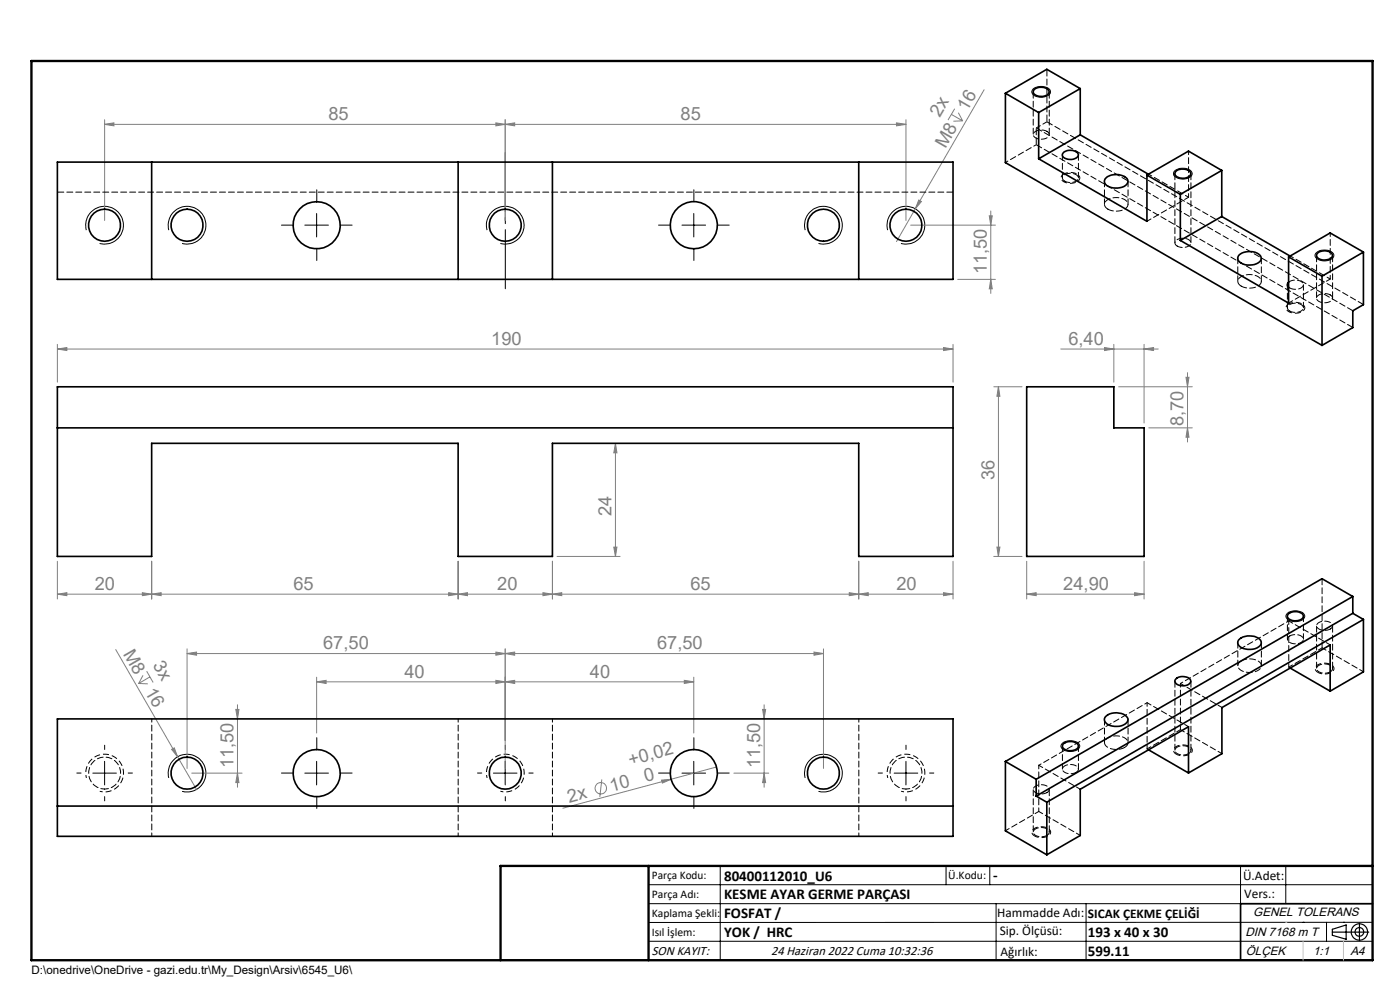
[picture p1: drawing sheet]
<svg xmlns="http://www.w3.org/2000/svg" width="297mm" height="210mm" viewBox="0 0 297 210" stroke-linecap="round" stroke-linejoin="round" font-family="sans-serif">
<g fill="none" stroke="#808080" stroke-width=".21">
<path d="M208.8 19l-14.6 25.3M22.2 26.4l2-.3v.6zM22.2 26.4h170M22.2 25.4v21.4M105.2 26.1l2 .3-2 .3zM107.2 26.4l2-.3v.6zM107.2 25.4v21.4M190.2 26.1l2 .3-2 .3zM192.2 25.4v21.4M201.8 24.3l2.4 1.3M202.5 23.1l-1.4 2.4M203.3 23.9l.9 1.7"/>
<path d="M204.2 25.6l-2 .1M193.2 47.8h18M194.2 44.3l-4 7M194.9 42.4l.6 .3-1.3 1.6zM203.2 59.3h8M209.9 45.8h.6l-.3 2zM210.2 44.8v17.5M210.2 59.3l.3 2h-.6zM12.2 74l2-.3v.7zM12.2 73.1v8M12.2 74h190M200.2 73.7l2 .3-2 .4z"/>
<path d="M202.2 73.1v8M225 74h20.7M234.3 73.7l2 .3-2 .4zM236.3 73.1v8M242.7 74l2-.3v.7zM242.7 73.1v16.6M251.9 79v14.8M130.6 94v24M130.6 94l.3 2.1h-.7zM210.8 82h6M211.8 82v36M211.8 82l.3 2.1h-.6z"/>
<path d="M237.3 82h15.6M243.7 90.8h9.2M251.6 80h.6l-.3 2zM251.9 90.8l.3 1.9h-.6zM12.2 119.1v8M32.2 119.1v8M97.2 119.1v8M117.2 119.1v8M118.2 118h13.4M130.2 116.1h.7l-.3 1.9zM182.2 119.1v8M202.2 119.1v8"/>
<path d="M210.8 118h6M211.5 116.1h.6l-.3 1.9zM217.8 119.1v8M242.7 119.1v8M12.2 126l2-.3v.7zM12.2 126h190M24.6 137.8l13.1 22.7M30.2 125.7l2 .3-2 .4zM32.2 126l2-.3v.7zM39.7 138.6l2-.3v.7zM39.7 137.6v25.4M39.7 138.6h135"/>
<path d="M95.2 125.7l2 .3-2 .4zM97.2 126l2-.3v.7zM105.2 138.3l2 .3-2 .4zM107.2 138.6l2-.3v.7zM107.2 137.6v25.4M115.2 125.7l2 .3-2 .4zM117.2 126l2-.3v.7zM172.7 138.3l2 .3-2 .4zM174.7 137.6v25.4M180.2 125.7l2 .3-2 .4zM182.2 126l2-.3v.7zM200.2 125.7l2 .3-2 .4z"/>
<path d="M217.8 126l2-.3v.7zM217.8 126h24.9M240.7 125.7l2 .3-2 .4zM29.4 145l2 .1M30.3 143.3l-.9 1.7M31.1 142.4l1.4 2.4M31.8 143.6l-2.4 1.4M36.4 159l.6-.4 .7 1.9zM50 150.5h.7l-.3 2zM50.4 149.5v17.5M67.2 144.6l2-.3v.7zM67.2 143.6v11.9"/>
<path d="M67.2 144.6h80M105.2 144.3l2 .3-2 .4zM107.2 144.6l2-.3v.7zM145.2 144.3l2 .3-2 .4zM147.2 143.6v11.9M161.8 150.5h.6l-.3 2zM162.1 149.5v17.5M37.7 160.5l4 7M40.7 164h10.7M50.4 164l.3 2h-.7zM127.7 165.3l-.5 3.7M140.3 165.5l2-.2-1.8 .8z"/>
<path d="M142.3 165.3l-22.9 6.1M152 162.7l-9.7 2.6M155.7 164h7.4M162.1 164l.3 2h-.6z"/>
<circle cx="127.5" cy="167.2" r="1.21"/>
</g>
<g fill="none" stroke="#000" stroke-width=".21">
<path d="M219.2 18.9a2.8 2.8 0 0 1 3.6 .2 .97 .97 0 0 1-.9 1.4 2.67 2.67 0 0 1-2.9-.6 .75 .75 0 0 1 .2-1zM249.2 36.2a2.74 2.74 0 0 1 3.6 .3 .97 .97 0 0 1-.8 1.3 2.76 2.76 0 0 1-3-.6 .82 .82 0 0 1 .2-1zM18.3 48.8a4 4 0 0 1 3.5-5 4 4 0 0 1 4.4 4.3 4 4 0 0 1-5.1 3.5M35.8 48.8a4 4 0 0 1 3.5-5 4 4 0 0 1 4.4 4.3 4 4 0 0 1-5.1 3.5M64.7 47.8h5M67.2 45.3v5M103.3 48.8a4 4 0 0 1 3.5-5 4 4 0 0 1 4.4 4.3 4 4 0 0 1-5 3.5M144.7 47.8h5M147.2 45.3v5M170.8 48.8a4 4 0 0 1 3.5-5 4 4 0 0 1 4.4 4.3 4 4 0 0 1-5.1 3.5M188.3 48.8a4 4 0 0 1 3.5-5 4 4 0 0 1 4.4 4.3 4 4 0 0 1-5.1 3.5M279.3 53.6a2.8 2.8 0 0 1 3.6 .2 .99 .99 0 0 1-.9 1.4 2.54 2.54 0 0 1-3-.9l.1-.5z"/>
<path d="M273.1 130.1a2.74 2.74 0 0 1 3.6 .2 1.1 1.1 0 0 1-1.3 1.5 2.22 2.22 0 0 1-2.6-1zM225.4 157.6a2.74 2.74 0 0 1 3.6 .3 1.1 1.1 0 0 1-1.3 1.4 2.22 2.22 0 0 1-2.6-.9zM19.7 164h5M22.2 161.5v5M35.8 165a4 4 0 0 1 3.6-5 4 4 0 0 1 4.3 4.4 4 4 0 0 1-5.1 3.5M64.7 164h5M67.2 161.5v5M104.7 164h5M107.2 161.5v5M144.7 164h5M147.2 161.5v5M170.8 165a4 4 0 0 1 3.6-5 4 4 0 0 1 4.3 4.4 4 4 0 0 1-5.1 3.5"/>
<path d="M189.7 164h5M192.2 161.5v5M137.6 187.7h153.6M137.6 191.7h153.6M137.6 199.7h153.6M152.8 183.7v20M200.7 183.7v4M210 183.7v4M211.3 191.7v12M230.4 191.7v12M263.2 183.7v20M272.8 183.7v8"/>
<path d="M276.4 195.6h.1M281.4 195.6v4.1M285 195.6h.1M291.2 195.6l-153.6 .1"/>
</g>
<path d="M225.7 36.9a.93 .93 0 0 0-.6 1.1 .93 .93 0 0 0 .9 .7 2.48 2.48 0 0 0 3.1-.8 1.74 1.74 0 0 0-2.2-1.3l-1.2 .3M273.4 64.5a.93 .93 0 0 0-.6 1 .93 .93 0 0 0 .9 .8 2.48 2.48 0 0 0 3.1-.9 1.74 1.74 0 0 0-2.2-1.3l-1.2 .4M249.5 160a2.53 2.53 0 0 0 3.4-.7 1.74 1.74 0 0 0-2.2-1.3l-.8 .2a.93 .93 0 0 0-.9 .7 .93 .93 0 0 0 .5 1.1M279.6 142.6a2.53 2.53 0 0 0 3.4-.7 1.74 1.74 0 0 0-2.2-1.2l-.9 .1a.93 .93 0 0 0-.9 .8 .93 .93 0 0 0 .6 1M219.5 177.3a2.52 2.52 0 0 0 3.4-.7 1.74 1.74 0 0 0-2.2-1.2l-.9 .1a.93 .93 0 0 0-.9 .8 .93 .93 0 0 0 .6 1" fill="none" stroke="#000" stroke-width=".21" stroke-dasharray="1.3 .6" stroke-dashoffset=".4" stroke-linecap="butt"/>
<path d="M21.2 167.8a4 4 0 0 0 5-3.5 4 4 0 0 0-4.3-4.3 4 4 0 0 0-3.6 5M106.2 167.8a4 4 0 0 0 5-3.5 4 4 0 0 0-4.3-4.3 4 4 0 0 0-3.6 5M191.2 167.8a4 4 0 0 0 5-3.5 4 4 0 0 0-4.3-4.3 4 4 0 0 0-3.6 5" fill="none" stroke="#000" stroke-width=".21" stroke-dasharray="1.3 .6" stroke-dashoffset=".6" stroke-linecap="butt"/>
<g fill="none" stroke="#000" stroke-width=".25">
<path d="M282.6 197.7h7.8M282.6 197.1l3-.9v3l-3-.8zM288.4 195.8v3.8M106.2 203.7h185"/>
<circle cx="288.4" cy="197.7" r="1.74"/>
<circle cx="288.4" cy="197.7" r=".93"/>
</g>
<g fill="none" stroke="#000" stroke-width=".21" stroke-dasharray="15.2 1.3 1.3 1.3">
<path d="M62.2 47.8h-2.5M67.2 42.8v-2.5M67.2 52.8v2.5M72.2 47.8h2.5M142.2 47.8h-2.5M147.2 42.8v-2.5M147.2 52.8v2.5M152.2 47.8h2.5M22.2 159v-.9M67.2 159v-2.5M107.2 159v-.9M147.2 159v-2.5"/>
<path d="M192.2 159v-.9M17.2 164h-.9M22.2 169v.9M27.2 164h.9M62.2 164h-2.5M67.2 169v2.5M72.2 164h2.5M102.2 164h-.9M107.2 169v.9M112.2 164h.9M142.2 164h-2.5M147.2 169v2.5"/>
<path d="M152.2 164h2.5M187.2 164h-.9M192.2 169v.9M197.2 164h.9"/>
</g>
<path d="M107.2 61.3v-28.9" fill="none" stroke="#000" stroke-width=".21" stroke-dasharray="15.2 1.3 1.3 1.3" stroke-dashoffset="2.7"/>
<path d="M291.2 191.7h-28v12" fill="none" stroke="#000" stroke-width=".35"/>
<path d="M6.7 12.9h284.5v190.8h-284.5zM137.6 183.7v20M291.2 183.7h-185v20" fill="none" stroke="#000" stroke-width=".5"/>
<path d="M276.4 199.7v4M285 199.7v4" fill="none" stroke="#c0c0c0" stroke-width=".21"/>
<path d="M272.8 195.6h.1" fill="none" stroke="#c0c0c0" stroke-width=".25"/>
<g fill="#808080">
<path d="M36.4 159l.6-.4 .7 1.9z"/>
<path d="M140.3 165.5l2-.2-1.8 .8z"/>
<path d="M194.9 42.4l.6 .3-1.3 1.6z"/>
<path d="M105.2 144.3l2 .3-2 .4zM67.2 144.6l2-.3v.7z"/>
<path d="M115.2 125.7l2 .3-2 .4zM97.2 126l2-.3v.7zM200.2 125.7l2 .3-2 .4zM182.2 126l2-.3v.7zM95.2 125.7l2 .3-2 .4zM32.2 126l2-.3v.7zM30.2 125.7l2 .3-2 .4zM12.2 126l2-.3v.7zM200.2 73.7l2 .3-2 .4zM12.2 74l2-.3v.7z"/>
<path d="M234.3 73.7l2 .3-2 .4zM242.7 74l2-.3v.7zM217.8 126l2-.3v.7zM240.7 125.7l2 .3-2 .4zM117.2 126l2-.3v.7zM180.2 125.7l2 .3-2 .4z"/>
<path d="M107.2 26.4l2-.3v.6zM190.2 26.1l2 .3-2 .3z"/>
<path d="M22.2 26.4l2-.3v.6zM105.2 26.1l2 .3-2 .3z"/>
<path d="M105.2 138.3l2 .3-2 .4zM39.7 138.6l2-.3v.7z"/>
<path d="M211.5 116.1h.6l-.3 1.9zM211.8 82l.3 2.1h-.6zM130.2 116.1h.7l-.3 1.9zM130.6 94l.3 2.1h-.7z"/>
<path d="M161.8 150.5h.6l-.3 2zM162.1 164l.3 2h-.6zM50 150.5h.7l-.3 2zM50.4 164l.3 2h-.7z"/>
<path d="M251.6 80h.6l-.3 2zM251.9 90.8l.3 1.9h-.6z"/>
<path d="M209.9 45.8h.6l-.3 2zM210.2 59.3l.3 2h-.6z"/>
<path d="M107.2 138.6l2-.3v.7zM172.7 138.3l2 .3-2 .4z"/>
<path d="M107.2 144.6l2-.3v.7zM145.2 144.3l2 .3-2 .4z"/>
</g>
<g fill="none" stroke="#000" stroke-width=".35">
<path d="M213.3 19.8v14.7l67.2 38.8M213.3 19.8l7 4.1M219.3 19.1a2.34 2.34 0 0 1 3.2 .1 .93 .93 0 0 1-.9 1.2 1.93 1.93 0 0 1-2.4-.9zM229.2 18.8v9.8M229.2 18.8l-7.1-4.1-8.8 5.1M229.2 18.8l-8.9 5.1M12.2 34.4h190v24.9h-190zM32.2 34.4v24.9M97.2 34.4v24.9M117.2 34.4v24.9M182.2 34.4v24.9M220.3 33.7l23 13.2v-9.8"/>
<path d="M220.3 23.9v9.8M225.5 32.4a2.3 2.3 0 0 1 3.2 .2 .93 .93 0 0 1-.9 1.2 1.98 1.98 0 0 1-2.4-.9zM229.2 28.6l14.4 8.4M229.2 28.6l-8.9 5.1M234.6 37.7a3.3 3.3 0 0 1 4.7 .5 1.8 1.8 0 0 1-2.2 1.7 2.54 2.54 0 0 1-2.8-1.3zM243.3 37.1l7.1 4.1M249.6 36.2a2.45 2.45 0 0 1 3 .3 1.28 1.28 0 0 1-1.8 1.3l-.8-.1a.8 .8 0 0 1-.7-.6 .8 .8 0 0 1 .3-.9zM259.2 36.2l-8.8 5M259.2 36.2l-7.1-4.1-8.8 5M259.2 36.2v9.7M250.4 51l23 13.3v-9.8M250.4 41.2v9.8"/>
<path d="M259.2 45.9l-8.8 5.1M259.2 45.9l14.5 8.4M262.8 54.2a3.4 3.4 0 0 1 4.7 .2 1.17 1.17 0 0 1-.9 1.5 3.1 3.1 0 0 1-4-.8zM273.4 59.9l-.2 .1a.66 .66 0 0 0 .2 1M273.4 54.5l7.1 4.1M279.4 53.8a2.13 2.13 0 0 1 3.3 .3 1.42 1.42 0 0 1-1.8 1.1l-.8-.2a.82 .82 0 0 1-.7-1.2zM280.5 58.6v14.7M289.2 53.5v11.1l-2.2 1.3v3.6l-6.5 3.8M289.2 53.5l-8.7 5.1M289.2 53.5l-7-4.1-8.8 5.1M12.2 90.8h190M12.2 82h190v36h-20v-24h-65v24h-20v-24h-65v24h-20z"/>
<path d="M217.8 82h18.5v8.8h6.4v27.2h-24.9zM263 135.5a3.5 3.5 0 0 1 4.4 .3 1.13 1.13 0 0 1-.7 1.6 3.3 3.3 0 0 1-4.1-.7 .93 .93 0 0 1 .4-1.2zM273.3 130.2a2.27 2.27 0 0 1 3.2 .3 1.07 1.07 0 0 1-1.2 1.1 1.75 1.75 0 0 1-2.2-.9zM287 126.5l-67.2 38.8M287 126.5v3.6M287 130.1l-67.2 38.8M287 126.5l-6.5-3.7-67.2 38.7M287 130.1l2.2 1.3M289.2 131.4l-67.1 38.8M289.2 131.4v11.1l-7 4.1M12.2 152.5h190v24.9h-190zM225.6 157.8a2.27 2.27 0 0 1 3.1 .3 1.07 1.07 0 0 1-1.1 1.1 1.68 1.68 0 0 1-2.2-1z"/>
<path d="M234.5 152.1a3.4 3.4 0 0 1 4.6 .1 1.13 1.13 0 0 1-.7 1.6 3.3 3.3 0 0 1-4-.8l-.1-.3zM243.7 159.1l8.4 4.9M249.5 144a2.22 2.22 0 0 1 3.1 .3 1.42 1.42 0 0 1-2 1.1l-.7-.1a.75 .75 0 0 1-.4-1.3zM273.7 141.7l8.5 4.9M282.2 146.6v-9.8l-23 13.3v9.8l-7.1 4.1M12.2 171h190M213.3 161.5v14.7l8.8 5.1M213.3 161.5l6.5 3.8M219.8 165.3v3.6M219.8 168.9l2.3 1.3M222.1 170.2v11.1M252.1 164v-9.8l-22.9 13.2v9.8l-7.1 4.1"/>
<circle cx="22.2" cy="47.8" r="3.4"/>
<circle cx="39.7" cy="47.8" r="3.4"/>
<circle cx="67.2" cy="47.8" r="5"/>
<circle cx="107.2" cy="47.8" r="3.4"/>
<circle cx="147.2" cy="47.8" r="5"/>
<circle cx="174.7" cy="47.8" r="3.4"/>
<circle cx="192.2" cy="47.8" r="3.4"/>
<circle cx="39.7" cy="164" r="3.4"/>
<circle cx="67.2" cy="164" r="5"/>
<circle cx="107.2" cy="164" r="3.4"/>
<circle cx="147.2" cy="164" r="5"/>
<circle cx="174.7" cy="164" r="3.4"/>
</g>
<path d="M222.1 27.9a2.26 2.26 0 0 0-2.9 .5 1.46 1.46 0 0 0 2 1.1l.4-.1a.84 .84 0 0 0 .9-.5 .84 .84 0 0 0-.4-1M225.9 38.4a.84 .84 0 0 1-.5-1 .84 .84 0 0 1 1-.6 1.91 1.91 0 0 1 2.4 .9 1.68 1.68 0 0 1-2.2 1l-.7-.3M249.7 52.2a.84 .84 0 0 1-.4-1 .84 .84 0 0 1 .9-.6 1.91 1.91 0 0 1 2.4 .9 1.68 1.68 0 0 1-2.2 1l-.7-.3M273.6 66a.84 .84 0 0 1-.4-1 .84 .84 0 0 1 .9-.6 1.91 1.91 0 0 1 2.4 .8 1.68 1.68 0 0 1-2.2 1l-.7-.2M282.2 62.6a2.26 2.26 0 0 0-2.9 .5 1.46 1.46 0 0 0 2 1.1l.4-.1a.84 .84 0 0 0 .9-.5 .84 .84 0 0 0-.4-1M273.6 134.9a.84 .84 0 0 0-.4 1 .84 .84 0 0 0 .9 .6 1.91 1.91 0 0 0 2.4-.8 1.68 1.68 0 0 0-2.2-1l-.7 .2M282.2 133.4a2.26 2.26 0 0 1-2.9-.5 1.46 1.46 0 0 1 2-1.1h.4a.84 .84 0 0 1 .9 .6 .84 .84 0 0 1-.4 1M252.2 159.9a2.26 2.26 0 0 1-2.9-.6 1.46 1.46 0 0 1 2-1.1l.3 .1a.84 .84 0 0 1 1 .5 .84 .84 0 0 1-.4 1.1M282.2 142.5a2.26 2.26 0 0 1-2.9-.5 1.46 1.46 0 0 1 2-1.1h.4a.84 .84 0 0 1 .9 .6 .84 .84 0 0 1-.4 1M222.1 177.2a2.26 2.26 0 0 1-2.9-.5 1.46 1.46 0 0 1 2-1.1h.4a.84 .84 0 0 1 .9 .6 .84 .84 0 0 1-.4 1M222.1 168.1a2.26 2.26 0 0 1-2.9-.5 1.46 1.46 0 0 1 2-1.1h.4a.84 .84 0 0 1 .9 .6 .84 .84 0 0 1-.4 1M228.3 163.8a2.26 2.26 0 0 1-2.9-.5 1.46 1.46 0 0 1 2-1.1l.4 .1a.84 .84 0 0 1 .9 .5 .84 .84 0 0 1-.4 1" fill="none" stroke="#000" stroke-width=".21" stroke-dasharray="1.3 .6" stroke-dashoffset=".2"/>
<path d="M213.3 34.5l6.5-3.8M250.4 145l23-13.3M220.4 162.3l23-13.2" fill="none" stroke="#000" stroke-width=".21" stroke-dasharray="1.3 .6" stroke-dashoffset=".7"/>
<path d="M219.8 27.1l2.3-1.3M243.3 46.9l8.8-5.1M273.4 64.3l8.8-5.1M273.4 131.7l8.8 5.1M280.5 137.4l8.8 5.1M243.4 149.1l8.8 5M259.2 150.1l-8.8-5.1M259.2 159.9l-8.8-5.1M229.2 167.4l-8.8-5.1M229.2 177.2l-8.8-5.1" fill="none" stroke="#000" stroke-width=".21" stroke-dasharray="1.3 .6" stroke-dashoffset=".3"/>
<path d="M252.1 41.8v-9.8M252.1 41.8l-8.4-4.9M282.2 59.2v-9.8M282.2 59.2l-8.5-4.9M273.4 131.7v9.8M243.4 149.1v9.8M250.4 145v9.8M22.2 167.4a3.4 3.4 0 0 1-3.1-4.9 3.4 3.4 0 0 1 5.7-.7 3.4 3.4 0 0 1-1.8 5.5l-.8 .1M192.2 167.4a3.4 3.4 0 0 1-3.1-4.9 3.4 3.4 0 0 1 5.7-.7 3.4 3.4 0 0 1-1.8 5.5l-.8 .1M220.4 162.3v9.8" fill="none" stroke="#000" stroke-width=".21" stroke-dasharray="1.3 .6" stroke-dashoffset=".5"/>
<path d="M280.5 137.4l-7.1 4.1M250.4 154.8l-7 4.1M220.4 172.1l-7.1 4.1" fill="none" stroke="#000" stroke-width=".21" stroke-dasharray="1.3 .6" stroke-dashoffset=".4"/>
<g fill="none" stroke="#000" stroke-width=".21" stroke-dasharray="1.3 .6" stroke-dashoffset=".1">
<path d="M225.4 32.8v4.9M228.8 37.7v-4.9M234.3 38.5v4.8M235 44.4a1.09 1.09 0 0 1-.7-1.1 1.09 1.09 0 0 1 .8-1 3.4 3.4 0 0 1 4.1 .7 1.33 1.33 0 0 1-1.4 1.7l-1.4 .1-1.4-.4M239.3 43.3v-4.8M262.6 54.8v4.9M267.6 59.7v-4.9M263.3 60.7a1.09 1.09 0 0 1-.7-1.1 1.09 1.09 0 0 1 .8-1 3.4 3.4 0 0 1 4.1 .7 1.33 1.33 0 0 1-1.4 1.7l-1.5 .1-1.3-.4M273.1 60.4v4.9M276.5 65.3v-4.9M262.6 136.3v4.9M273.1 130.7v4.9"/>
<path d="M276.5 135.6v-4.9M225.4 158.2v4.9M234.3 152.6v4.9M238.6 158.6a1.09 1.09 0 0 0 .7-1.1 1.09 1.09 0 0 0-.8-1 3.4 3.4 0 0 0-4.1 .6 1.33 1.33 0 0 0 1.4 1.7l1.5 .2 1.3-.4M239.3 157.5v-4.9M263.3 140.2a3.5 3.5 0 0 1 4.2 .5 1.26 1.26 0 0 1-1.2 1.8 3.2 3.2 0 0 1-3.6-1 1.07 1.07 0 0 1 .6-1.3M267.6 141.2v-4.9M228.8 163.1v-4.9"/>
</g>
<path d="M219.8 27.1l67.2 38.8M222.1 25.8l67.2 38.8M249.2 36.8v14.7M252.6 51.5v-14.7M273.4 59.8a2.35 2.35 0 0 1 3 .3 .93 .93 0 0 1-.9 1.2l-.8 .1-1.1-.3M273.6 61.1l-.2-.2M287 69.5l-67.2-38.8M280.5 122.7v14.7M243.4 158.9l.3 .1M249.3 144.5v14.7M252.7 159.2v-14.7M273.4 141.5l.3 .2" fill="none" stroke="#000" stroke-width=".21" stroke-dasharray="1.3 .6"/>
<path d="M219.2 19.5v9.1M222.6 28.6v-9.1M12.2 40.8h190M279.3 54.2v9M282.7 63.2v-9M279.3 132.7v9.1M282.7 141.8v-9.1M219.2 167.4v9.1M222.6 176.5v-9.1" fill="none" stroke="#000" stroke-width=".21" stroke-dasharray="1.3 .6" stroke-dashoffset="-.1"/>
<path d="M97.2 152.5v24.9M182.2 152.5v24.9M32.2 177.4v-24.9M117.2 177.4v-24.9" fill="none" stroke="#000" stroke-width=".21" stroke-dasharray="1.3 .6" stroke-dashoffset=".6"/>
<path d="M222.1 14.7v11.1M219.8 30.7v-3.6" fill="none" stroke="#000" stroke-width=".21" stroke-dasharray="1.3 .6" stroke-dashoffset="-.2"/>
<g font-size="3.9" fill="#808080">
<text x="205.2" y="23.7" transform="rotate(-60 205.2 23.7)">16</text>
<text x="69.7" y="25.5">85</text>
<text x="144.4" y="25.5">85</text>
<text x="199.4" y="25.1" transform="rotate(-60 199.4 25.1)">2x</text>
<text x="200.6" y="31.7" transform="rotate(-60 200.6 31.7)">M8</text>
<text x="209.3" y="58.2" transform="rotate(-90 209.3 58.2)">11,50</text>
<text x="104.2" y="73.2">190</text>
<text x="226.6" y="73.2">6,40</text>
<text x="251.1" y="90.4" transform="rotate(-90 251.1 90.4)">8,70</text>
<text x="211" y="101.9" transform="rotate(-90 211 101.9)">36</text>
<text x="129.7" y="109.5" transform="rotate(-90 129.7 109.5)">24</text>
<text x="20.1" y="125.2">20</text>
<text x="62.3" y="125.2">65</text>
<text x="105.5" y="125.2">20</text>
<text x="146.5" y="125.2">65</text>
<text x="190.2" y="125.2">20</text>
<text x="225.6" y="125.2">24,90</text>
<text x="68.5" y="137.8">67,50</text>
<text x="139.4" y="137.8">67,50</text>
<text x="26" y="138.7" transform="rotate(60 26 138.7)">M8</text>
<text x="32.3" y="141" transform="rotate(60 32.3 141)">3x</text>
<text x="85.8" y="143.8">40</text>
<text x="125.1" y="143.8">40</text>
<text x="30.6" y="146.7" transform="rotate(60 30.6 146.7)">16</text>
<text x="49.5" y="163" transform="rotate(-90 49.5 163)">11,50</text>
<text x="129.7" y="167.9" transform="rotate(-15 129.7 167.9)">10</text>
<text x="133.7" y="162.4" transform="rotate(-15 133.7 162.4)">+0,02</text>
<text x="137" y="166" transform="rotate(-15 137 166)">0</text>
<text x="161.3" y="163" transform="rotate(-90 161.3 163)">11,50</text>
<text x="120.8" y="170.3" transform="rotate(-15 120.8 170.3)">2x</text>
</g>
<g font-size="3.2">
<text x="153.6" y="186.8">80400112010_U6</text>
<text x="153.6" y="190.8">KESME AYAR GERME PARÇASI</text>
<text x="210.7" y="186.6">-</text>
<text x="153.6" y="194.8">FOSFAT /</text>
<text x="153.6" y="198.8">YOK / HRC</text>
<text x="230.8" y="198.7">193 x 40 x 30</text>
<text x="230.8" y="202.8">599.11</text>
</g>
<g font-size="2.8">
<text x="263.7" y="186.7">Ü.Adet:</text>
<text x="263.9" y="190.5">Vers.:</text>
<text x="211.5" y="194.5">Hammadde Adı:</text>
<text x="230.8" y="194.7">SICAK ÇEKME ÇELİĞİ</text>
<text x="138.3" y="202.6">SON KAYIT:</text>
<text x="163.6" y="202.6">24 Haziran 2022 Cuma 10:32:36</text>
<text x="212.1" y="198.4">Sip. Ölçüsü:</text>
<text x="212.2" y="202.7">Ağırlık:</text>
</g>
<g font-size="2.6">
<text x="265.9" y="194.4">GENEL TOLERANS</text>
<text x="264.2" y="198.5">DIN 7168 m T</text>
<text x="264.3" y="202.6">ÖLÇEK</text>
<text x="278.5" y="202.6">1:1</text>
<text x="286.5" y="202.6">A4</text>
</g>
<g font-size="2.5">
<text x="138.3" y="186.4">Parça Kodu:</text>
<text x="138.3" y="190.5">Parça Adı:</text>
<text x="201.2" y="186.5">Ü.Kodu:</text>
<text x="138.3" y="194.5">Kaplama Şekli:</text>
<text x="138.3" y="198.6">Isıl İşlem:</text>
<text x="6.7" y="206.7">D:\onedrive\OneDrive - gazi.edu.tr\My_Design\Arsiv\6545_U6\</text>
</g>
</svg>
